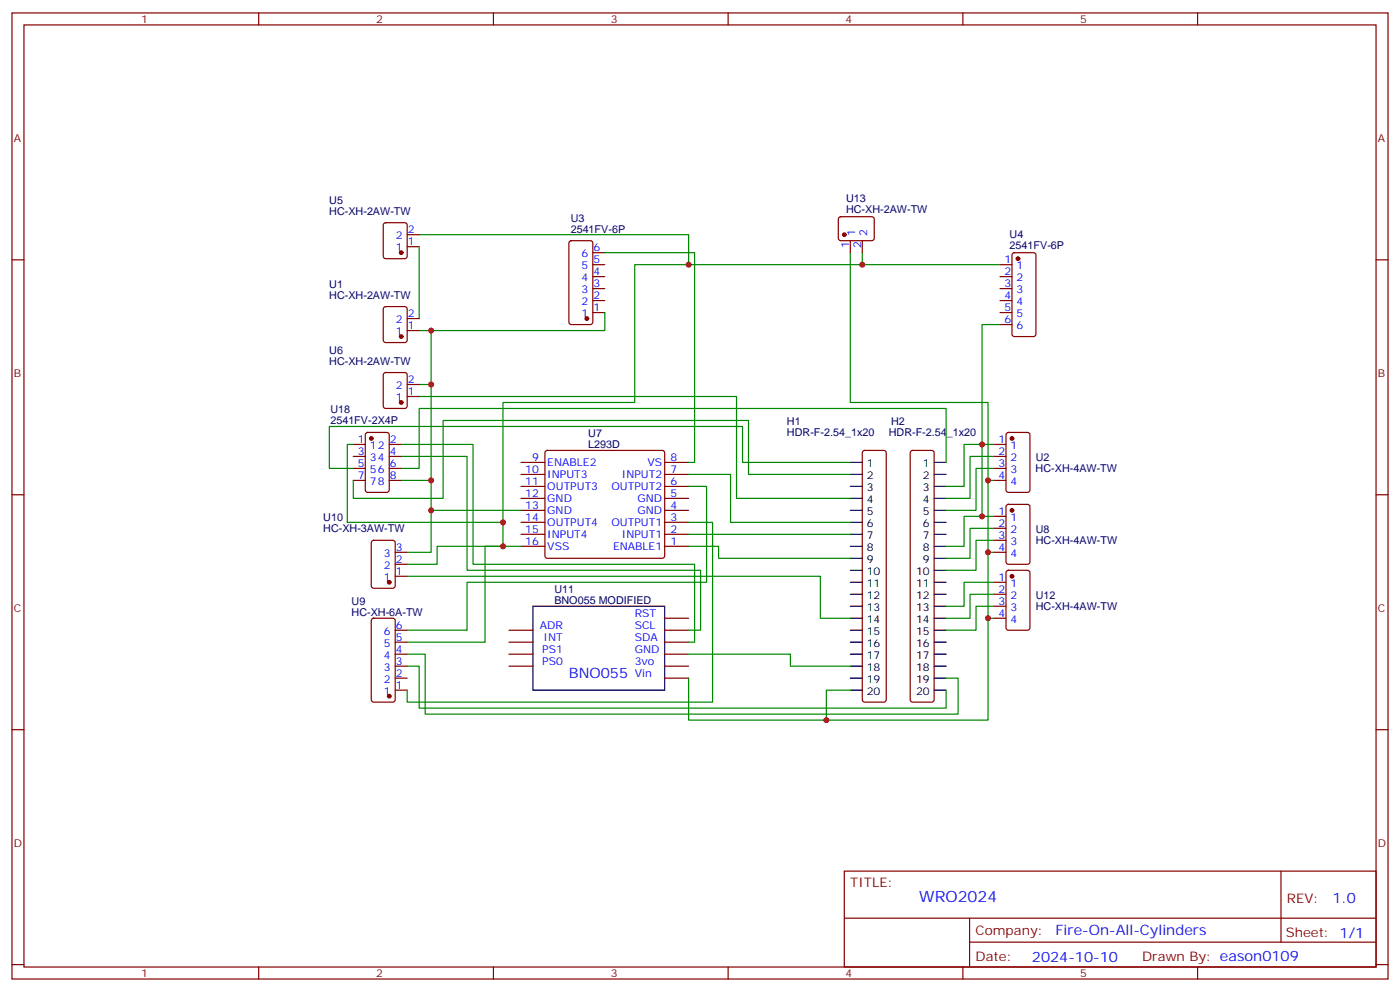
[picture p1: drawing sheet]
<svg xmlns="http://www.w3.org/2000/svg" width="412mm" height="292mm" viewBox="0 0 412 292" stroke-linecap="round" stroke-linejoin="round" font-family="sans-serif">
<g fill="none" stroke="#870000" stroke-width=".35">
<path d="M3.5 3.8h405.4v284.3h-405.4zM7.1 7.3h398.2v277.3h-398.2zM76.2 3.8v3.5M145.3 3.8v3.5M214.5 3.8v3.5M283.6 3.8v3.5M352.8 3.8v3.5M3.5 76.5h3.6M113.1 65.8l.5-.3h5.6l.7 .5v9.4l-.4 .7h-5.9l-.7-.4v-9.4zM119.9 69.1h3.6M119.9 72.6h3.6M167.8 71l.5-.2h5.6l.7 .5v23.5l-.4 .7h-5.9l-.7-.4v-23.6z"/>
<path d="M174.6 77.9h3.6M174.6 74.4h3.6M247.2 64l.4-.2h9.5l.4 .7v5.9l-.7 .4h-9.4l-.5-.7v-5.6zM250.5 70.8v3.6M254 70.8v3.6M294.6 77.9h3.5M298.3 74.6l.5-.2h5.6l.7 .4 .1 23.6-.5 .6-5.9 .1-.6-.5-.1-23.5zM405.3 76.5h3.6M113.1 90.4l.5-.2h5.6l.7 .5v9.4l-.4 .7h-5.9l-.7-.4v-9.5zM119.9 93.8h3.6M119.9 97.3h3.6M174.6 81.4h3.6"/>
<path d="M174.6 84.9h3.6M174.6 88.5h3.6M174.6 92h3.6M294.6 81.4h3.5M294.6 84.9h3.5M294.6 88.5h3.5M294.6 92h3.5M294.6 95.5h3.5M113.1 109.8l.5-.2h5.6l.7 .5v9.4l-.4 .7h-5.9l-.7-.4v-9.5zM119.9 113.2h3.6M119.9 116.7h3.6M104.1 137.9h3.5"/>
<path d="M104.1 134.3h3.5M104.1 130.8h3.5M107.8 127.5l.5-.2h5.6l.7 .4 .1 16.5-.5 .7h-5.9l-.6-.4-.1-16.5zM114.7 137.9h3.5M114.7 134.3h3.5M114.7 130.8h3.5M153.5 139.6h7M153.5 136.1h7M160.7 132.8l.5-.2h33.9l.5 .2 .2 .5v30.3l-.2 .5-.5 .2h-33.9l-.5-.2-.2-.5v-30.3zM195.8 139.6h7M195.8 136.1h7M254.2 132.8l.5-.2h5.6l.5 .2 .3 .5v72.7l-.3 .5-.5 .2h-5.6l-.5-.3-.2-.4v-72.7z"/>
<path d="M268.3 132.8l.5-.2h5.7l.5 .2 .2 .5v72.7l-.3 .5-.4 .2h-5.7l-.5-.3-.2-.4v-72.7zM292.8 137.9h3.5M292.8 134.3h3.5M292.8 130.8h3.5M296.6 127.5l.4-.2h5.7l.6 .4 .1 16.5-.5 .7h-5.9l-.6-.4-.1-16.5zM3.5 145.6h3.6M104.1 141.4h3.5M109.6 159.2l.5-.2h5.6l.7 .5v12.9l-.4 .7h-5.9l-.7-.4v-13zM114.7 141.4h3.5M153.5 157.3h7M153.5 153.7h7M153.5 150.2h7"/>
<path d="M153.5 146.7h7M153.5 143.2h7M195.8 157.3h7M195.8 153.7h7M195.8 150.2h7M195.8 146.7h7M195.8 143.2h7M292.8 141.4h3.5M292.8 159h3.5M292.8 155.5h3.5M292.8 152h3.5M296.6 148.7l.4-.3h5.7l.6 .5 .1 16.5-.5 .6-5.9 .1-.6-.5-.1-16.4z"/>
<path d="M405.3 145.6h3.6M116.4 162.6h3.5M116.4 166.1h3.5M116.4 169.6h3.5M153.5 160.8h7M195.8 160.8h7M292.8 178.4h3.5M292.8 174.9h3.5M292.8 171.4h3.5M292.8 162.6h3.5M296.6 168.1l.4-.2h5.7l.6 .4 .1 16.5-.5 .6-5.9 .1-.6-.5-.1-16.4zM109.6 182.2l.5-.2h5.6l.7 .4v23.6l-.4 .6-5.9 .1-.7-.5v-23.5z"/>
<path d="M116.4 185.5h3.5M116.4 189h3.5M116.4 192.5h3.5M116.4 196.1h3.5M116.4 199.6h3.5M149.9 185.5h7.1M149.9 189h7.1M149.9 192.5h7.1M149.9 196.1h7.1M195.8 182h7M195.8 185.5h7M195.8 189h7"/>
<path d="M195.8 192.5h7M195.8 196.1h7M195.8 199.6h7M292.8 182h3.5M3.5 214.8h3.6M116.4 203.1h3.5M405.3 214.8h3.6M248.7 256.4h156.6v28.2h-156.6zM377.3 256.4v20.9M248.7 270.2h156.5M285.6 277.3h119.6M285.6 270.2v14.2"/>
<path d="M3.5 283.9h3.6M76.2 284.6v3.5M145.3 284.6v3.5M214.5 284.6v3.5M283.6 284.6v3.5M352.8 284.6v3.5M405.3 283.9h3.6"/>
</g>
<g fill="#870000" stroke="#870000" stroke-width=".35">
<circle cx="298.1" cy="169.6" r=".53"/>
<circle cx="298.1" cy="129" r=".53"/>
<circle cx="114.7" cy="171.4" r=".53"/>
<circle cx="298.1" cy="150.2" r=".53"/>
<circle cx="114.7" cy="204.9" r=".53"/>
<circle cx="299.9" cy="76.1" r=".53"/>
<circle cx="172.9" cy="93.8" r=".53"/>
<circle cx="109.4" cy="129" r=".53"/>
<circle cx="118.2" cy="74.4" r=".53"/>
<circle cx="118.2" cy="99.1" r=".53"/>
<circle cx="118.2" cy="118.5" r=".53"/>
<circle cx="248.7" cy="69.1" r=".53"/>
</g>
<g fill="none" stroke="#000" stroke-width=".35">
<path d="M250.5 136.1h3.5M250.5 139.6h3.5M275.2 136.1h3.5M275.2 139.6h3.5M250.5 143.2h3.5M250.5 146.7h3.5M250.5 150.2h3.5M250.5 153.7h3.5M250.5 157.3h3.5M275.2 143.2h3.5M275.2 146.7h3.5M275.2 150.2h3.5"/>
<path d="M275.2 153.7h3.5M275.2 157.3h3.5M157 178.4h38.8v24.7h-38.8zM250.5 160.8h3.5M250.5 164.3h3.5M250.5 167.9h3.5M250.5 171.4h3.5M250.5 174.9h3.5M250.5 178.4h3.5M275.2 160.8h3.5M275.2 164.3h3.5M275.2 167.9h3.5"/>
<path d="M275.2 171.4h3.5M275.2 174.9h3.5M275.2 178.4h3.5M250.5 182h3.5M250.5 185.5h3.5M250.5 189h3.5M250.5 192.5h3.5M250.5 196.1h3.5M250.5 199.6h3.5M275.2 182h3.5M275.2 185.5h3.5M275.2 189h3.5"/>
<path d="M275.2 192.5h3.5M275.2 196.1h3.5M275.2 199.6h3.5M250.5 203.1h3.5M275.2 203.1h3.5"/>
</g>
<g fill="none" stroke="#008700" stroke-width=".35">
<path d="M123.5 69.1h79.3v8.8M123.5 72.6v21.2M178.2 74.4h26.4v61.7h-1.8M250.5 74.4v44.1h40.5v93.4h-88.2v-12.3M254 74.4v3.5M294.6 77.9h-107.6v40.6h-38.8v42.3h5.3M123.5 97.3h3.5v65.3h-7.1M178.2 92v5.3h-51.2M294.6 95.5h-5.3v56.5M123.5 116.7h93.5v30h33.5M123.5 113.2h3.5M104.1 130.8h-1.8v22.9h45.9"/>
<path d="M118.2 134.3h19.4v33.6h68.8v17.6h-3.6M118.2 130.8h21.1v35.3h65.3v22.9h-1.8M202.8 139.6h12.4v14.1h35.3M250.5 136.1h-31.8v-10.6h-121.7v12.4h7.1M250.5 139.6h-30v-15.8h-90v22.9h-26.4v-5.3M278.7 136.1v-15.9h-155.2v17.7h-5.3M292.8 130.8h-8.8v12.4h-5.3M292.8 134.3h-7v12.4h-7.1M292.8 137.9h-5.3v12.3h-8.8M118.2 141.4h8.8M127 150.2h26.5M202.8 153.7h7.1v53h-90v-3.6"/>
<path d="M202.8 143.2h5.3v28.2h-70.5v14.1h-17.7M202.8 157.3h47.7M291 141.4h1.8M292.8 152h-8.8v8.8h-5.3M292.8 155.5h-7v8.8h-7.1M292.8 159h-5.3v8.9h-8.8M119.9 169.6h121.8v12.4h8.8M119.9 166.1h8.9v-5.3h19.4h-5.3v28.2h-23M202.8 160.8h8.9v3.5h38.8M291 162.6h1.8M292.8 171.4h-8.8v7h-5.3M292.8 174.9h-7v7.1h-7.1"/>
<path d="M292.8 178.4h-5.3v7.1h-8.8M119.9 192.5h5.3v17.7h157v-10.6h-3.5M119.9 196.1h3.6v12.3h155.2v-5.3M202.8 192.5h30v3.6h17.7M291 182h1.8M250.5 203.1h-7.1v8.8"/>
</g>
<g fill="#c00">
<circle cx="289.3" cy="130.8" r=".88"/>
<circle cx="289.3" cy="152" r=".88"/>
<circle cx="291" cy="182" r=".88"/>
<circle cx="291" cy="162.6" r=".88"/>
<circle cx="291" cy="141.4" r=".88"/>
<circle cx="243.4" cy="211.9" r=".88"/>
<circle cx="202.8" cy="77.9" r=".88"/>
<circle cx="127" cy="141.4" r=".88"/>
<circle cx="127" cy="150.2" r=".88"/>
<circle cx="127" cy="113.2" r=".88"/>
<circle cx="148.2" cy="160.8" r=".88"/>
<circle cx="127" cy="97.3" r=".88"/>
<circle cx="254" cy="77.9" r=".88"/>
<circle cx="148.2" cy="153.7" r=".88"/>
</g>
<text font-size="4.6" fill="#00f" x="270.8" y="265.4">WRO2024</text>
<g font-size="4.2" fill="#00f">
<text x="167.6" y="199.6">BNO055</text>
<text x="392.5" y="265.7">1.0</text>
<text x="310.9" y="275.2">Fire-On-All-Cylinders</text>
<text x="304" y="283">2024-10-10</text>
</g>
<g font-size="3.9" fill="#800">
<text x="250.5" y="261">TITLE:</text>
<text x="379.1" y="265.7">REV:</text>
<text x="287.4" y="275.2">Company:</text>
<text x="378.7" y="275.8">Sheet: 1/1</text>
<text x="287.4" y="282.9">Date:</text>
<text x="336.4" y="282.9">Drawn By: eason0109</text>
</g>
<g font-size="3.2" fill="#800">
<text x="41.6" y="6.8">1</text>
<text x="110.8" y="6.8">2</text>
<text x="179.9" y="6.8">3</text>
<text x="249.1" y="6.8">4</text>
<text x="318.2" y="6.8">5</text>
<text x="4.1" y="41.9">A</text>
<text x="405.9" y="41.9">A</text>
<text x="4.1" y="111.1">B</text>
<text x="405.9" y="111.1">B</text>
<text x="4.1" y="180.2">C</text>
<text x="405.9" y="180.2">C</text>
<text x="4.1" y="249.3">D</text>
<text x="405.9" y="249.3">D</text>
<text x="41.6" y="287.6">1</text>
<text x="110.8" y="287.6">2</text>
<text x="179.9" y="287.6">3</text>
<text x="249.1" y="287.6">4</text>
<text x="318.2" y="287.6">5</text>
</g>
<g font-size="3.2" fill="#000080">
<text x="249.2" y="59.5">U13</text>
<text x="97" y="63.2">HC-XH-2AW-TW</text>
<text x="97" y="60.1">U5</text>
<text x="168.1" y="65.3">U3</text>
<text x="249.2" y="62.7">HC-XH-2AW-TW</text>
<text x="168.1" y="68.5">2541FV-6P</text>
<text x="297.4" y="70.1">U4</text>
<text x="297.4" y="73.3">2541FV-6P</text>
<text x="97" y="87.9">HC-XH-2AW-TW</text>
<text x="97" y="84.8">U1</text>
<text x="97" y="107.3">HC-XH-2AW-TW</text>
<text x="97" y="104.2">U6</text>
<text x="97.3" y="124.9">2541FV-2X4P</text>
<text x="97.3" y="121.7">U18</text>
<text x="231.8" y="125.2">H1</text>
<text x="262.5" y="125">H2</text>
<text x="173.3" y="131.9">L293D</text>
<text x="173.3" y="128.7">U7</text>
<text x="231.8" y="128.3">HDR-F-2.54_1x20</text>
<text x="261.8" y="128.4">HDR-F-2.54_1x20</text>
<text x="305.1" y="135.8">U2</text>
<text x="305.1" y="139">HC-XH-4AW-TW</text>
<text x="95.2" y="153.5">U10</text>
<text x="95.2" y="156.7">HC-XH-3AW-TW</text>
<text x="305.1" y="160.2">HC-XH-4AW-TW</text>
<text x="305.1" y="157">U8</text>
<text x="103.6" y="178.1">U9</text>
<text x="163.3" y="177.7">BNO055 MODIFIED</text>
<text x="163.3" y="174.6">U11</text>
<text x="305.1" y="179.6">HC-XH-4AW-TW</text>
<text x="305.1" y="176.4">U12</text>
<text x="103.6" y="181.3">HC-XH-6A-TW</text>
</g>
<g font-size="3.2" fill="#00f">
<text x="116.6" y="70.5">2</text>
<text x="120.1" y="68.7">2</text>
<text x="251.9" y="69.5" transform="rotate(-90 251.9 69.5)">1</text>
<text x="255.4" y="69.5" transform="rotate(-90 255.4 69.5)">2</text>
<text x="116.6" y="74">1</text>
<text x="120.1" y="72.2">1</text>
<text x="171.3" y="75.8">6</text>
<text x="174.8" y="77.5">5</text>
<text x="174.8" y="74">6</text>
<text x="250.1" y="73" transform="rotate(-90 250.1 73)">1</text>
<text x="253.6" y="73" transform="rotate(-90 253.6 73)">2</text>
<text x="295.9" y="77.5">1</text>
<text x="171.3" y="82.8">4</text>
<text x="171.3" y="79.3">5</text>
<text x="174.8" y="81.1">4</text>
<text x="295.9" y="81.1">2</text>
<text x="299.4" y="79.3">1</text>
<text x="299.4" y="82.8">2</text>
<text x="171.3" y="89.9">2</text>
<text x="171.3" y="86.4">3</text>
<text x="174.8" y="88.1">2</text>
<text x="174.8" y="84.6">3</text>
<text x="295.9" y="84.6">3</text>
<text x="295.9" y="88.1">4</text>
<text x="299.4" y="86.4">3</text>
<text x="299.4" y="89.9">4</text>
<text x="116.6" y="95.2">2</text>
<text x="120.1" y="93.4">2</text>
<text x="171.3" y="93.4">1</text>
<text x="174.8" y="91.7">1</text>
<text x="295.9" y="91.7">5</text>
<text x="295.9" y="95.2">6</text>
<text x="299.4" y="93.4">5</text>
<text x="116.6" y="98.7">1</text>
<text x="120.1" y="96.9">1</text>
<text x="299.4" y="96.9">6</text>
<text x="120.1" y="112.8">2</text>
<text x="116.6" y="114.6">2</text>
<text x="116.6" y="118.1">1</text>
<text x="120.1" y="116.3">1</text>
<text x="105.4" y="130.5">1</text>
<text x="114.8" y="130.5">2</text>
<text x="294.1" y="130.5">1</text>
<text x="105.4" y="134">3</text>
<text x="105.4" y="137.5">5</text>
<text x="108.9" y="132.2">12</text>
<text x="108.9" y="135.7">34</text>
<text x="114.8" y="137.5">6</text>
<text x="114.8" y="134">4</text>
<text x="156.7" y="135.7">9</text>
<text x="161.2" y="137.2">ENABLE2</text>
<text x="190.8" y="137.2">VS</text>
<text x="197.6" y="135.7">8</text>
<text x="294.1" y="137.5">3</text>
<text x="294.1" y="134">2</text>
<text x="297.6" y="135.7">2</text>
<text x="297.6" y="132.2">1</text>
<text x="105.4" y="141">7</text>
<text x="108.9" y="139.3">56</text>
<text x="108.9" y="142.8">78</text>
<text x="114.8" y="141">8</text>
<text x="154.7" y="139.3">10</text>
<text x="154.7" y="142.8">11</text>
<text x="161.2" y="140.7">INPUT3</text>
<text x="183.2" y="140.7">INPUT2</text>
<text x="197.6" y="142.8">6</text>
<text x="197.6" y="139.3">7</text>
<text x="294.1" y="141">4</text>
<text x="297.6" y="142.8">4</text>
<text x="297.6" y="139.3">3</text>
<text x="154.7" y="146.3">12</text>
<text x="154.7" y="149.9">13</text>
<text x="161.2" y="144.2">OUTPUT3</text>
<text x="161.2" y="147.7">GND</text>
<text x="180.1" y="144.2">OUTPUT2</text>
<text x="187.8" y="147.7">GND</text>
<text x="197.6" y="149.9">4</text>
<text x="197.6" y="146.3">5</text>
<text x="154.7" y="153.4">14</text>
<text x="161.2" y="151.3">GND</text>
<text x="161.2" y="154.8">OUTPUT4</text>
<text x="180.1" y="154.8">OUTPUT1</text>
<text x="187.8" y="151.3">GND</text>
<text x="197.6" y="153.4">3</text>
<text x="294.1" y="155.2">2</text>
<text x="294.1" y="151.6">1</text>
<text x="297.6" y="153.4">1</text>
<text x="154.7" y="156.9">15</text>
<text x="154.7" y="160.4">16</text>
<text x="161.2" y="158.3">INPUT4</text>
<text x="161.2" y="161.9">VSS</text>
<text x="180.6" y="161.9">ENABLE1</text>
<text x="183.2" y="158.3">INPUT1</text>
<text x="197.6" y="160.4">1</text>
<text x="197.6" y="156.9">2</text>
<text x="294.1" y="158.7">3</text>
<text x="297.6" y="160.4">3</text>
<text x="297.6" y="156.9">2</text>
<text x="113.1" y="164">3</text>
<text x="113.1" y="167.5">2</text>
<text x="116.6" y="162.2">3</text>
<text x="116.6" y="165.7">2</text>
<text x="294.1" y="162.2">4</text>
<text x="297.6" y="164">4</text>
<text x="113.1" y="171">1</text>
<text x="116.6" y="169.3">1</text>
<text x="294.1" y="171">1</text>
<text x="297.6" y="172.8">1</text>
<text x="294.1" y="178.1">3</text>
<text x="294.1" y="174.6">2</text>
<text x="297.6" y="179.8">3</text>
<text x="297.6" y="176.3">2</text>
<text x="116.6" y="185.1">6</text>
<text x="159" y="185.1">ADR</text>
<text x="187" y="181.6">RST</text>
<text x="187" y="185.1">SCL</text>
<text x="294.1" y="181.6">4</text>
<text x="297.6" y="183.4">4</text>
<text x="113.1" y="186.9">6</text>
<text x="113.1" y="190.4">5</text>
<text x="116.6" y="188.7">5</text>
<text x="160.1" y="188.7">INT</text>
<text x="187" y="188.7">SDA</text>
<text x="113.1" y="194">4</text>
<text x="113.1" y="197.5">3</text>
<text x="116.6" y="192.2">4</text>
<text x="116.6" y="195.7">3</text>
<text x="159.7" y="192.2">PS1</text>
<text x="159.7" y="195.7">PS0</text>
<text x="187" y="192.2">GND</text>
<text x="187" y="195.7">3vo</text>
<text x="113.1" y="201">2</text>
<text x="116.6" y="199.2">2</text>
<text x="116.6" y="202.8">1</text>
<text x="187" y="199.2">Vin</text>
<text x="113.1" y="204.5">1</text>
</g>
<g font-size="3.2">
<text x="255.3" y="137.5">1</text>
<text x="271.8" y="137.5">1</text>
<text x="255.3" y="141">2</text>
<text x="271.8" y="141">2</text>
<text x="255.3" y="144.6">3</text>
<text x="255.3" y="148.1">4</text>
<text x="271.8" y="144.6">3</text>
<text x="271.8" y="148.1">4</text>
<text x="255.3" y="151.6">5</text>
<text x="255.3" y="155.2">6</text>
<text x="271.8" y="151.6">5</text>
<text x="271.8" y="155.2">6</text>
<text x="255.3" y="158.7">7</text>
<text x="271.8" y="158.7">7</text>
<text x="255.3" y="162.2">8</text>
<text x="255.3" y="165.7">9</text>
<text x="271.8" y="162.2">8</text>
<text x="271.8" y="165.7">9</text>
<text x="255.3" y="169.3">10</text>
<text x="255.3" y="172.8">11</text>
<text x="269.8" y="169.3">10</text>
<text x="269.8" y="172.8">11</text>
<text x="255.3" y="176.3">12</text>
<text x="255.3" y="179.8">13</text>
<text x="269.8" y="176.3">12</text>
<text x="269.8" y="179.8">13</text>
<text x="255.3" y="183.4">14</text>
<text x="269.8" y="183.4">14</text>
<text x="255.3" y="186.9">15</text>
<text x="255.3" y="190.4">16</text>
<text x="269.8" y="186.9">15</text>
<text x="269.8" y="190.4">16</text>
<text x="255.3" y="194">17</text>
<text x="255.3" y="197.5">18</text>
<text x="269.8" y="194">17</text>
<text x="269.8" y="197.5">18</text>
<text x="255.3" y="201">19</text>
<text x="269.8" y="201">19</text>
<text x="255.3" y="204.5">20</text>
<text x="269.8" y="204.5">20</text>
</g>
</svg>
